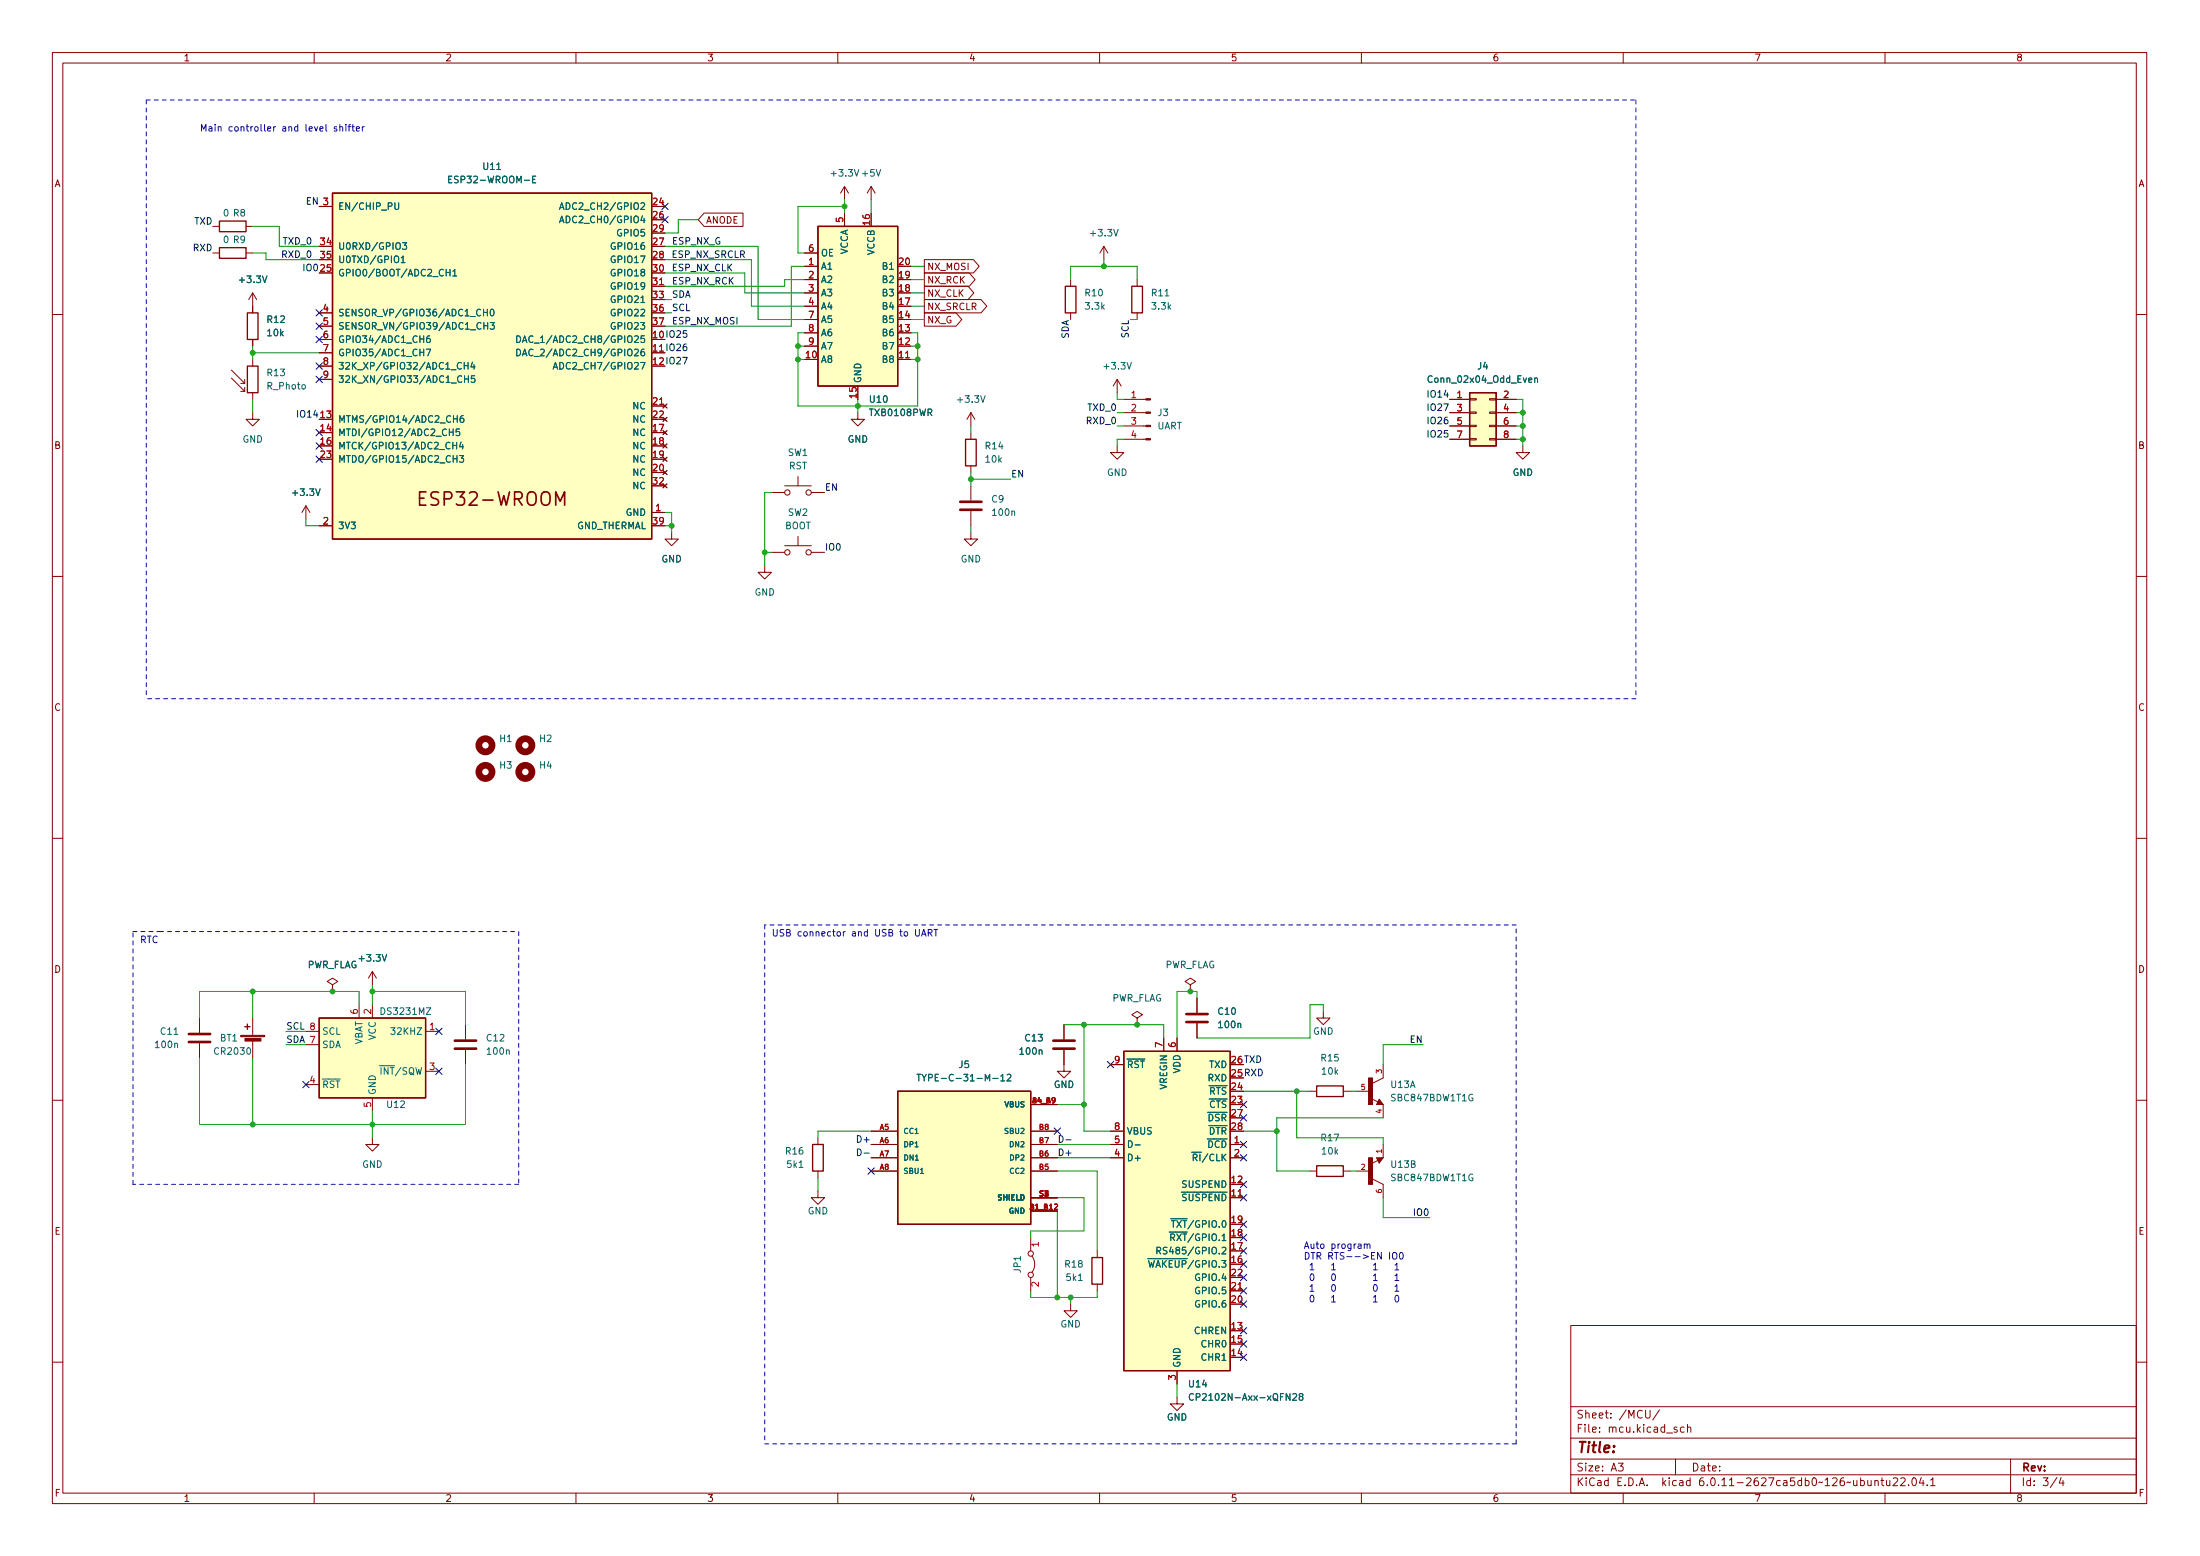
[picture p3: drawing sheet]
<svg xmlns="http://www.w3.org/2000/svg" width="420mm" height="297mm" viewBox="0 0 420 297" stroke-linecap="round" stroke-linejoin="round" font-family="sans-serif">
<g fill="none" stroke="#840000" stroke-width=".19">
<path d="M10 10h400v277h-400zM12 12h396v273h-396zM60 10v2M110 10v2M160 10v2M210 10v2M260 10v2M310 10v2M360 10v2M61 39.4h2.5M124.5 39.4h2.5M161.3 35.6v2.5"/>
<path d="M161.3 35.6l-.8 1.3M161.3 35.6l.8 1.3M166.4 35.6l-.8 1.3M166.4 35.6v2.5M166.4 35.6l.7 1.3M40.6 48.3h1.3M40.6 43.2h1.3M47 48.3h1.3M47 43.2h1.3M48.3 55.9v3.8M48.3 55.9l-.8 1.3M48.3 55.9l.7 1.3"/>
<path d="M61 52.1h2.5M61 47h2.5M61 49.6h2.5M61 59.7h2.5M124.5 52.1h2.5M124.5 41.9h2.5M124.5 47h2.5M124.5 49.6h2.5M124.5 44.5h2.5M124.5 54.6h2.5M124.5 57.2h2.5M124.5 59.7h2.5"/>
<path d="M134.5 40.7h7.4v2.5h-7.4l-1.2-1.3zM153.7 48.3h2.5M153.7 50.8h2.5M153.7 58.5h2.5M153.7 55.9h2.5M153.7 53.4h2.5M161.3 40.7v2.5M166.4 40.7v2.5M171.4 50.8h2.6M171.4 58.5h2.6M171.4 55.9h2.6M171.4 53.4h2.6"/>
<path d="M176.5 57.2h10.9l1.1 1.3-1.1 1.2h-10.9zM176.5 49.6h9.4l1.1 1.2-1.1 1.3h-9.4zM176.5 54.6h8.4l1.1 1.3-1.1 1.3h-8.4zM176.5 52.1h8.6l1.1 1.3-1.1 1.2h-8.6zM176.5 59.7h6.1l1.1 1.3-1.1 1.3h-6.1zM204.5 53.4v1.2M204.5 59.7v1.3M210.8 47l-.7 1.3M210.8 47v2.6M210.8 47l.8 1.3M217.2 53.4v1.2M217.2 59.7v1.3"/>
<path d="M10 60h2M44.2 72.2l2.5 2.5M44.2 70.6l2.5 2.6M46 74.7h.7M46 73.2h.7M46.7 72.4v.8M46.7 74v.7M48.3 78.8v1.2h1.2l-1.2 1.3-1.3-1.3h1.3M48.3 64.8v1.3M48.3 68.6v1.3M48.3 75v1.2M61 62.3h2.5"/>
<path d="M61 64.8h2.5M61 67.3h2.5M61 69.9h2.5M61 72.4h2.5M124.5 77.5h2.5M124.5 62.3h2.5M126.6 77.1l.8 .8M126.6 79.7l.8 .7M127.4 77.1l-.8 .8M127.4 79.7l-.8 .7M153.7 68.6h2.5M153.7 66.1h2.5"/>
<path d="M153.7 63.5h2.5M153.7 61h2.5M163.8 78.8v1.2h1.3l-1.3 1.3-1.2-1.3h1.2M163.8 73.7v2.5M171.4 68.6h2.6M171.4 66.1h2.6M171.4 63.5h2.6M171.4 61h2.6M185.4 78.8l-.7 1.2M185.4 78.8v2.5M185.4 78.8l.8 1.2M213.4 72.4l-.8 1.3"/>
<path d="M213.4 72.4v2.6M213.4 72.4l.7 1.3M214.6 76.2h4.2M214.6 78.8h4.2M276.9 76.2h3.8M276.9 78.8h3.8M280.7 78.6h1.2v.3h-1.2zM280.7 76.1h1.2v.3h-1.2zM284.5 78.6h1.2v.3h-1.2zM284.5 76.1h1.2v.3h-1.2zM285.7 76.2h3.9M285.7 78.8h3.9"/>
<path d="M408 60h2M58.4 96.6l-.7 1.2M58.4 96.6v2.5M58.4 96.6l.8 1.2M61 80h2.5M61 82.6h2.5M61 85.1h2.5M61 87.7h2.5M124.5 97.8h2.5M124.5 80h2.5M124.5 82.6h2.5M124.5 85.1h2.5"/>
<path d="M124.5 87.7h2.5M124.5 90.2h2.5M124.5 92.7h2.5M126.6 82.2l.8 .8M126.6 84.7l.8 .8M126.6 87.3l.8 .7M126.6 89.8l.8 .8M126.6 92.4l.8 .7M127.4 82.2l-.8 .8M127.4 84.7l-.8 .8M127.4 87.3l-.8 .7M127.4 89.8l-.8 .8"/>
<path d="M127.4 92.4l-.8 .7M147.3 94h2.6M149.9 92.7h5M152.4 91v1.7M154.9 94h2.6M185.4 82.6v1.3M185.4 88.9v1.3M185.4 92.7v2.8M185.4 97.6v2.8M213.4 85.1v1.3h1.2l-1.2 1.3-1.3-1.3h1.3M214.6 81.3h4.2M214.6 83.9h4.2"/>
<path d="M276.9 81.3h3.8M276.9 83.9h3.8M280.7 83.7h1.2v.3h-1.2zM280.7 81.2h1.2v.2h-1.2zM284.5 83.7h1.2v.3h-1.2zM284.5 81.2h1.2v.2h-1.2zM285.7 81.3h3.9M285.7 83.9h3.9M290.8 85.1v1.3h1.3l-1.3 1.3-1.2-1.3h1.2M10 110h2M61 100.4h2.5M124.5 100.4h2.5"/>
<path d="M128.3 101.6v1.3h1.2l-1.2 1.3-1.3-1.3h1.3M146 108v1.3h1.3l-1.3 1.2-1.2-1.2h1.2M147.3 105.4h2.6M149.9 104.2h5M152.4 102.4v1.8M154.9 105.4h2.6M185.4 101.6v1.3h1.3l-1.3 1.3-1.3-1.3h1.3M408 110h2M10 160h2M408 160h2M38.1 194.3v2.8M38.1 199.2v2.8"/>
<path d="M48.3 194.3v3.3M48.3 198.7v3.3M58.4 196.9h2.6M58.4 199.4h2.6M63.5 188l1-.6-1-.7-1 .7 1 .6v1.3M63.5 189.3h.1M68.6 191.8v2.5M71.1 185.5v2.5M71.1 191.8v2.5M71.1 185.5l-.7 1.2M71.1 185.5l.8 1.2M81.3 196.9h2.5"/>
<path d="M88.9 195.6v2.8M203.2 195.6v2.8M217.2 194.3l1-.6-1-.6-1 .6 1 .6v1.3M217.2 195.6h.1M222.2 198.2v2.5M224.8 198.2v2.5M227.3 188l1-.6-1-.7-1 .7 1 .6v1.3M227.3 189.3h.1M228.6 190.5v2.8M228.6 195.4v2.8M252.7 193.1v1.2h-1.2l1.2 1.3 1.3-1.3h-1.3M10 210h2"/>
<path d="M58.4 207h2.6M71.1 217.2v1.3h1.3l-1.3 1.2-1.3-1.2h1.3M71.1 209.6v2.5M81.3 204.5h2.5M88.9 200.4v2.8M156.2 217.2v1.3M166.4 218.5h5M166.4 215.9h5M196.8 218.5h5.1M196.8 210.9h5.1M196.8 215.9h5.1M203.2 200.4v4.1h-1.3l1.3 1.3 1.3-1.3h-1.3"/>
<path d="M212.1 218.5h2.5M212.1 215.9h2.5M212.1 203.2h2.5M234.9 208.3h2.6M234.9 218.5h2.6M234.9 210.9h2.6M234.9 213.4h2.6M234.9 215.9h2.6M250.2 208.3h1.3M256.5 208.3h1.3M259.1 208.3h2.5M261.9 209.7l1.3 .7"/>
<path d="M263.4 209.8l.8 1.1h-1.3zM264.2 203.2v2.6l-2.1 1M264.2 210.9v2.5M264.2 218.5v2.5M408 210h2M156.2 227.4v1.2h1.3l-1.3 1.3-1.3-1.3h1.3M156.2 223.6v1.2M166.4 223.6h5M166.4 221h5M196.8 223.6h5.1M196.8 228.6h5.1M196.8 221h5.1"/>
<path d="M196.8 236.3v2.5M196.8 231.2h5.1M197.1 239.8a2.54 2.54 0 0 1 0 3.1M209.5 238.8v1.3M212.1 221h2.5M234.9 228.6h2.6M234.9 226.1h2.6M234.9 238.8h2.6M234.9 236.3h2.6M234.9 233.7h2.6M234.9 221h2.6M250.2 223.6h1.3"/>
<path d="M256.5 223.6h1.3M259.1 223.6h2.5M262.1 225.1l2.1 1v2.5M262.9 221h1.3l-.8 1zM263.2 221.5l-1.3 .6M196.8 243.9v2.5M204.5 249v1.2h1.2l-1.2 1.3-1.3-1.3h1.3M209.5 245.1v1.3M234.9 254h2.6M234.9 259.1h2.6M234.9 256.6h2.6M234.9 241.3h2.6"/>
<path d="M234.9 249h2.6M234.9 246.4h2.6M234.9 243.9h2.6M300 253h108v32h-108zM10 260h2M224.8 266.7v1.3h1.3l-1.3 1.3-1.3-1.3h1.3M224.8 261.7v2.5M300 278.5h108M300 274.5h108M300 268.5h108M305.5 273.3v.1M305.5 272.5v.1"/>
<path d="M307.6 270.6v.1M307.6 269.8v.1M316.9 269.1l-1.3 2M320 278.5v3M322.3 272.6l.2-.2 .4 .1v.9M322.3 271.9v1.5M384 278.5v6.5M408 260h2M60 285v2M110 285v2M160 285v2M210 285v2"/>
<path d="M260 285v2M300 281.5h108M310 285v2M360 285v2M361.6 282.3l.5-.2 .3 .2v.2l-.9 1.1h.9M363 282.3l.6-.2 .2 .2v.2l-.9 1.1h.9M364.5 283.5v.1M365.4 282.2l.1-.1a.8 .8 0 0 1 .5 .8 .8 .8 0 0 1-.5 .7 1 1 0 0 1-.1-1.4zM366.9 282l-.3 1.1h.9M367.3 282.6v1M368.1 283.5v.1M368.7 282.5l.4-.4v1.5"/>
<path d="M368.7 283.6h.9M393.6 282l-.3 1.1h.9M394 282.6v1"/>
<circle cx="150.4" cy="94" r=".51"/>
<circle cx="154.4" cy="94" r=".51"/>
<circle cx="150.4" cy="105.4" r=".51"/>
<circle cx="154.4" cy="105.4" r=".51"/>
<circle cx="196.9" cy="239.3" r=".51"/>
<circle cx="196.9" cy="243.4" r=".51"/>
</g>
<g fill="none" stroke="#840000" stroke-width=".25">
<path d="M63.5 36.9h61v66h-61zM41.9 47.3h5.1v2h-5.1zM41.9 42.2h5.1v2h-5.1zM47.2 59.7h2.1v5.1h-2.1zM156.2 43.2h15.2v30.5h-15.2zM203.5 54.6h2v5.1h-2zM216.2 54.6h2v5.1h-2zM47.2 69.9h2.1v5.1h-2.1zM280.7 75h5v10.1h-5zM184.4 83.9h2v5h-2zM46.7 196h1.1M47.2 195.5v1"/>
<path d="M61 194.3h20.3v15.3h-20.3zM155.2 218.5h2v5.1h-2zM171.4 208.3h25.4v25.4h-25.4zM214.6 200.7h20.3v61h-20.3zM251.5 207.3h5v2h-5zM263.4 210.3l.1 .3h-.4l.3-.5 .5 .6h-.8M251.5 222.5h5v2.1h-5zM263.1 221.1h.8l-.5 .7-.3-.5h.4l-.1 .2M208.5 240.1h2.1v5h-2.1z"/>
</g>
<g fill="#ffffc2" stroke="#ffffc2" stroke-width=".19">
<path d="M61 194.3h20.3v15.3h-20.3z"/>
<path d="M156.2 43.2h15.2v30.5h-15.2z"/>
<path d="M63.5 36.9h61v66h-61z"/>
<path d="M280.7 75h5v10.1h-5z"/>
<path d="M214.6 200.7h20.3v61h-20.3z"/>
<path d="M171.4 208.3h25.4v25.4h-25.4z"/>
</g>
<g fill="none" stroke="#006464" stroke-width=".19">
<path d="M75.4 38.7v1l.3 .3h.2l.2-.3v-1M94.9 32.4h.7M100.1 34.4h1M101.7 34.2h.4M102.3 33.6h-.6v1.3h.6M122.4 38.8l.5-.1 .2 .4-.8 .9h.8M163.2 32.4l.4 1.2 .4-1.2M167.3 32.4l.5 1.2 .4-1.2M50.1 52.7l.5 1.3 .4-1.3M76.6 49.2l.4-.3v1.2M76.6 50.1h.8M76.9 46.3h.8l-.5 .5 .4 .1v.6l-.2 .1-.5-.1"/>
<path d="M85.2 52h.7M85.9 51.4v1.3M86.5 51.8l.3-.4v1.3M86.5 52.7h.7M92.4 59.6h.7M93.1 59v1.3M93.7 59.2l.2-.2a.68 .68 0 0 1 .5 .7 .68 .68 0 0 1-.5 .6l-.3-.5zM122.4 57.8h.7M122.7 41.2l-.3 .9h.8M123 41.7v.8M212.7 43.8l.4 1.3 .4-1.3M222.5 56.5h.7"/>
<path d="M57.7 73.5l.2-.1 .4 .1v.5l-.1 .2-.3 .1-.2-.1zM81.4 66.7h.9l-.6 1.2M82.1 64.1l-.4 .1a.85 .85 0 0 0 0 1.2l.4-.1 .1-.5-.3-.2h-.2l-.2 .2M86.6 80h.7M87.3 79.4v1.2M88.5 79.4h-.4a.86 .86 0 0 0 0 1.2l.4-.1 .1-.4-.2-.3-.4 .1-.1 .2M88.7 69.2v1.3M88.7 69.8h.7M88.7 71.7v1.3M88.7 72.3h.7M89.4 69.2v1.3M89.4 71.7v1.3"/>
<path d="M90.2 69.1l-.3 .9h.8M90.5 69.6v.9M90.7 71.7h-.6l-.1 .6 .2-.1 .4 .1 .1 .2v.4l-.2 .1-.5-.1M92.4 62.2h.7M93.1 61.6v1.2M93.6 61.6h.8l-.4 .5 .3 .1v.5l-.1 .1-.6-.1M121.2 64.2l.5-.1 .2 .4-.8 .9h.8M121.2 66.8l.5-.1 .2 .3-.8 .9h.8M122.3 69.2h.9l-.6 1.3M123 66.7h-.4a.85 .85 0 0 0 0 1.2l.5-.1v-.4l-.2-.3h-.3l-.2 .3M123.1 64.1h-.6l-.1 .6 .2-.1 .4 .1 .1 .1v.5l-.2 .1-.5-.1M177.2 78.7h.6l.2-.2-.1-.3-.7-.1v1.3"/>
<path d="M177.5 78.7l.5 .7M187.3 75.5l.4 1.3 .4-1.3M215.2 69.2l.5 1.3 .4-1.3M291.9 72.6l.7-.1-.1-.3h-.4l-.2 .1 .1 .6h.5M293.1 72.3l.2-.1h.3v.8M293.1 72.2v.8M60.3 93.3l.4 1.3 .4-1.3M85.8 82.5h.7M86.5 85h.7M86.5 81.9v1.3M86.5 87.6h.8M87.2 84.4v1.3"/>
<path d="M87.3 87v1.2M87.8 81.9h-.7v.6l.2-.1h.4l.1 .2v.4l-.2 .2-.5-.2M87.8 87h.7l-.4 .5 .4 .1v.5l-.2 .1-.5-.1M88.1 84.4l-.3 .9h.7M88.4 84.9v.8M193.2 97.7l.2-.1h.3l.1 .8M33.2 197.5h.8M33.4 199.3l.1-.1h.3l.1 .8M73 182.2l.4 1.3 .4-1.3M79.7 196.2h.8l-.8 1.3h.8M81.4 192.4h.9l-.9 1.3h.9M236.4 195.5l.2-.2 .3 .1 .1 .8"/>
<path d="M47.3 200.1l.1-.1a.68 .68 0 0 1 .5 .6 .68 .68 0 0 1-.5 .7l-.3-.5zM61.5 206h3.5M72.5 203.5h2.9M96.7 200.5l.2-.1 .3 .1 .1 .8M189.6 205.9h1M191.1 205.4l.4-.3v1.3M191.1 206.4h.8M192.3 205.2l.5-.1 .3 .3-.8 1h.8M198.5 200.5l.1-.1 .3 .1 .1 .8M215.2 202.2h3.5M216.8 218.6h1M227.6 220h1.9"/>
<path d="M281.2 209a.59 .59 0 0 0-.7 .5 .59 .59 0 0 0 .7 .6l.1-.5h-.2M152.6 222.9h.7M223.6 232.7h3.1M232.9 239.3v.1M233.4 238.2l.5-.1 .2 .4-.8 .9h.8M281.2 224.2a.59 .59 0 0 0-.7 .6 .59 .59 0 0 0 .7 .5l.1-.4h-.2M206 244.5h.7M219.2 240.3h1.4M246.4 266v1.3l-.8-1.3v1.3M246.9 266.2l.5-.2 .2 .4-.8 .9h.8M248.4 266.6l-.3-.3 .1-.1 .2-.2 .3 .1 .1 .4-.6 .1-.1 .2 .1 .4 .2 .1h.3l.1-.2v-.4l-.2-.1"/>
</g>
<g fill="#840000" stroke="#840000" stroke-width=".19">
<path d="M46 197.6h4.5v.3h-4.5z"/>
<path d="M46.8 198.2h3v.5h-3z"/>
<path d="M218.8 83.7h.9v.3h-.9z"/>
<path d="M218.8 81.2h.9v.2h-.9z"/>
<path d="M218.8 78.6h.9v.3h-.9z"/>
<path d="M218.8 76.1h.9v.3h-.9z"/>
<path d="M261.4 205.8h.7v5.1h-.7z"/>
<path d="M261.4 221h.7v5.1h-.7z"/>
</g>
<path d="M183.4 95.8h4.1M183.4 97.3h4.1M36.1 197.4h4M36.1 198.9h4M86.9 198.7h4M201.2 198.7h4M226.6 193.6h4M226.6 195.1h4M86.9 200.2h4M201.2 200.2h4" fill="none" stroke="#840000" stroke-width=".51"/>
<path d="M126 54.3h.7M126 77.2h.7M173 68.3h.7M198.3 237.5h-1.3l.4 .4M236.5 228.3h.7M198.3 244.8v.8l-.9-.8-.4 .2 .2 .5M236.5 246.1h.7" fill="none" stroke="#a90000" stroke-width=".19"/>
<g fill="none" stroke="#840000" stroke-width=".32">
<path d="M80.1 95.1h.9M81.3 93.9h-1.2v2.5h1.2M83.8 94l-1-.1a.62 .62 0 0 0-.5 .6 .62 .62 0 0 0 .5 .6 .93 .93 0 0 1 1 .6 .65 .65 0 0 1-.5 .7l-1-.1M84.8 95.2h1a.69 .69 0 0 0 .5-.6 .69 .69 0 0 0-.5-.7h-1v2.5M87.1 93.9h1.6l-.8 1a.69 .69 0 0 1 .8 .4v.7l-.2 .3-1 .1-.4-.2M89.7 94.1l.3-.2h.7a.69 .69 0 0 1 .3 1.1l-1.4 1.4h1.5M92.2 95.5h2M95.1 93.9l.6 2.5 .5-1.8 .5 1.8 .6-2.5M98.3 95.2h.9a.69 .69 0 0 0 .5-.6 .69 .69 0 0 0-.5-.7h-.9v2.5M98.9 95.2l.8 1.2M101.1 94a.84 .84 0 0 1 .8 0 .84 .84 0 0 1 .5 .7v.9a.85 .85 0 0 1-.9 .9 .85 .85 0 0 1-.8-.9v-.9l.1-.4zM103.7 94a.84 .84 0 0 1 .9 0 .84 .84 0 0 1 .4 .7v.9a.85 .85 0 0 1-.8 .9 .85 .85 0 0 1-.8-.9v-.9l.1-.4z"/>
<path d="M106.1 96.4v-2.5l.9 1.8 .8-1.8v2.5"/>
</g>
<g fill="none" stroke="#840000" stroke-width="1.3">
<circle cx="92.7" cy="147.4" r="1.27"/>
<circle cx="92.7" cy="142.3" r="1.27"/>
<circle cx="100.3" cy="142.3" r="1.27"/>
<circle cx="100.3" cy="147.4" r="1.27"/>
</g>
<path d="M163.8 219.3a.64 .64 0 0 1 .7 .7 .64 .64 0 0 1-.7 .6zM202.3 216.8a.64 .64 0 0 1 .7 .6 .64 .64 0 0 1-.7 .7zM203.6 217.6h.9M165 220.1h1" fill="none" stroke="#0f0f0f" stroke-width=".19"/>
<g fill="none" stroke="#0000c2" stroke-width=".19">
<path d="M51.1 24.6l.6-.1v-.3h-.4l-.2 .2 .1 .6h.5M52.3 24.2v.8M52.6 24.2l-.3 .2M69.6 24.2l-.4 .2M161.1 177.9v.8M161.4 177.9l-.3 .2M261.1 237.7l.2-.2h.3v.8M261.9 239.7h.5M262.5 239.1h-.6v1.3h.6M263.8 239.1v1.3l-.7-1.3v1.3M262.3 241.5l.4-.4v1.3M262.3 243.6l.4-.4v1.3"/>
<path d="M262.3 247.6l.4-.3v1.2M262.3 242.4h.7M262.3 244.5h.7M262.3 248.5h.7M262.5 245.3l.1-.1a.68 .68 0 0 1 .4 .7 .68 .68 0 0 1-.4 .6 .85 .85 0 0 1-.1-1.2zM266.4 241.5l.4-.4v1.3M266.4 243.6l.4-.4v1.3M266.4 245.6l.4-.4v1.3M266.4 242.4h.7M266.4 244.5h.7M266.4 246.5h.7M266.5 247.4l.2-.1a.68 .68 0 0 1 .5 .6 .68 .68 0 0 1-.5 .6l-.3-.4z"/>
</g>
<g fill="none" stroke="#0000c2" stroke-width=".19" stroke-dasharray=".8 .8">
<path d="M27.9 19.1v114.3M27.9 19.1h284.5M312.4 19.1v114.3M312.4 133.4h-284.5M25.4 177.8h5.1M30.5 177.8h68.6M99.1 177.8v48.3M146 176.6v99M289.6 176.6h-143.6M25.4 226.1v-48.3M99.1 226.1h-73.7M146 275.6h78.8"/>
<path d="M224.8 275.6h64.8M289.6 275.6v-99"/>
</g>
<g fill="none" stroke="#009600" stroke-width=".19">
<path d="M161.3 39.4h-8.9v8.9h1.3M161.3 38.1v2.6M166.4 38.1v2.6M48.3 48.3h2.5v1.3h10.2M48.3 43.2h5v3.8h7.7M127 49.6h16.5v8.9h10.2M127 52.1h15.2v3.8h11.5M127 47h17.8v14h8.9M127 59.7h1.3M127 57.2h1.3M133.3 41.9h-3.8v2.6h-2.5M153.7 53.4h-3.8v1.2h-22.9"/>
<path d="M153.7 50.8h-2.6v11.5h-24.1M174 58.5h2.5M174 53.4h2.5M174 55.9h2.5M174 50.8h2.5M204.5 53.4v-2.6h12.7v2.6M210.8 49.6v1.2M48.3 66.1v2.5M48.3 76.2v2.6M48.3 67.3h12.7M152.4 68.6h1.3M152.4 66.1h1.3"/>
<path d="M153.7 63.5h-1.3v14h22.9v-14h-1.3M163.8 76.2v2.6M174 68.6h1.3M174 66.1h1.3M174 61h2.5M213.4 78.8h1.2M213.4 75v1.2h1.2M215.9 61h1.3M289.6 78.8h1.2M289.6 76.2h1.2v8.9M58.4 99.1v1.3h2.6M127 97.8h1.3v3.8"/>
<path d="M147.3 94h-1.3v14M185.4 81.3v1.3M185.4 90.2v2.5M185.4 91.5h7.6M213.4 81.3h1.2M214.6 83.9h-1.2v1.2M289.6 81.3h1.2M289.6 83.9h1.2M127 100.4h1.3M146 105.4h1.3M185.4 100.4v1.2M48.3 189.3v5"/>
<path d="M54.6 199.4h3.8M54.6 196.9h3.8M68.6 191.8v-2.5h-30.5v5M71.1 189.3h17.8v6.3M71.1 188v3.8M203.2 195.6h19v2.6M207 195.6v20.3h5.1M228.6 190.5v-1.2h-3.8v8.9M252.7 193.1v-1.3h-2.5v6.4h-21.6M271.8 199.4h-7.6v3.8M38.1 202v12.7h50.8v-11.5M48.3 202v12.7"/>
<path d="M71.1 212.1v5.1M166.4 215.9h-10.2v1.3M201.9 218.5h10.2M201.9 210.9h5.1M237.5 208.3h12.7M237.5 215.9h6.3M247.6 208.3v8.9h16.6v1.3M257.8 208.3h1.3M264.2 213.4h-20.4v10.2h6.4M156.2 224.8v2.6M201.9 228.6h5.1v6.4h-10.2v1.3M201.9 231.2v16.5"/>
<path d="M201.9 223.6h7.6v15.2M201.9 221h10.2M257.8 223.6h1.3M264.2 228.6v3.8h8.8M196.8 246.4v1.3h12.7v-1.3M204.5 247.7v1.3M224.8 264.2v2.5"/>
</g>
<g fill="none" stroke="#000084" stroke-width=".19">
<path d="M126.4 38.8l1.2 1.2M127.6 38.8l-1.2 1.2M60.4 59.1l1.2 1.2M61.6 59.1l-1.2 1.2M126.4 41.3l1.2 1.3M127.6 41.3l-1.2 1.3M60.4 61.7l1.2 1.2M60.4 69.3l1.2 1.2M60.4 64.2l1.2 1.2M60.4 71.8l1.2 1.2M61.6 61.7l-1.2 1.2M61.6 69.3l-1.2 1.2"/>
<path d="M61.6 64.2l-1.2 1.2M61.6 71.8l-1.2 1.2M60.4 82l1.2 1.2M60.4 87.1l1.2 1.2M60.4 84.5l1.2 1.2M61.6 82l-1.2 1.2M61.6 87.1l-1.2 1.2M61.6 84.5l-1.2 1.2M83.2 196.3l1.2 1.2M84.4 196.3l-1.2 1.2M57.8 206.4l1.2 1.3M59 206.4l-1.2 1.3"/>
<path d="M83.2 203.9l1.2 1.2M84.4 203.9l-1.2 1.2M201.3 215.3l1.2 1.2M202.5 215.3l-1.2 1.2M211.5 202.6l1.2 1.2M212.7 202.6l-1.2 1.2M236.9 217.9l1.2 1.2M236.9 212.8l1.2 1.2M236.9 210.2l1.2 1.3M238.1 217.9l-1.2 1.2M238.1 212.8l-1.2 1.2M238.1 210.2l-1.2 1.3"/>
<path d="M165.8 222.9l1.2 1.3M167 222.9l-1.2 1.3M236.9 220.4l1.2 1.2M236.9 238.2l1.2 1.2M236.9 233.1l1.2 1.2M236.9 225.5l1.2 1.2M236.9 228l1.2 1.2M236.9 235.6l1.2 1.3M238.1 220.4l-1.2 1.2M238.1 238.2l-1.2 1.2M238.1 233.1l-1.2 1.2M238.1 225.5l-1.2 1.2"/>
<path d="M238.1 228l-1.2 1.2M238.1 235.6l-1.2 1.3M236.9 245.8l1.2 1.2M236.9 258.5l1.2 1.2M236.9 253.4l1.2 1.2M236.9 248.3l1.2 1.3M236.9 256l1.2 1.2M236.9 240.7l1.2 1.2M236.9 243.3l1.2 1.2M238.1 245.8l-1.2 1.2M238.1 258.5l-1.2 1.2M238.1 253.4l-1.2 1.2"/>
<path d="M238.1 248.3l-1.2 1.3M238.1 256l-1.2 1.2M238.1 240.7l-1.2 1.2M238.1 243.3l-1.2 1.2"/>
</g>
<g fill="#009600" stroke="#009600" stroke-width=".19">
<circle cx="210.8" cy="50.8" r=".46"/>
<circle cx="163.8" cy="77.5" r=".46"/>
<circle cx="175.3" cy="66.1" r=".46"/>
<circle cx="185.4" cy="91.5" r=".46"/>
<circle cx="175.3" cy="68.6" r=".46"/>
<circle cx="152.4" cy="66.1" r=".46"/>
<circle cx="48.3" cy="189.3" r=".46"/>
<circle cx="63.5" cy="189.3" r=".46"/>
<circle cx="71.1" cy="189.3" r=".46"/>
<circle cx="128.3" cy="100.4" r=".46"/>
<circle cx="146" cy="105.4" r=".46"/>
<circle cx="152.4" cy="68.6" r=".46"/>
<circle cx="48.3" cy="67.3" r=".46"/>
<circle cx="161.3" cy="39.4" r=".46"/>
<circle cx="71.1" cy="214.7" r=".46"/>
<circle cx="48.3" cy="214.7" r=".46"/>
<circle cx="243.8" cy="215.9" r=".46"/>
<circle cx="207" cy="210.9" r=".46"/>
<circle cx="247.6" cy="208.3" r=".46"/>
<circle cx="207" cy="195.6" r=".46"/>
<circle cx="217.2" cy="195.6" r=".46"/>
<circle cx="201.9" cy="247.7" r=".46"/>
<circle cx="290.8" cy="81.3" r=".46"/>
<circle cx="290.8" cy="83.9" r=".46"/>
<circle cx="290.8" cy="78.8" r=".46"/>
<circle cx="204.5" cy="247.7" r=".46"/>
<circle cx="227.3" cy="189.3" r=".46"/>
</g>
<text font-size="2.8" fill="#840000" x="301" y="277.9">Title:</text>
<g font-size="2.1" fill="#840000">
<text x="301" y="273.9">File:</text>
<text x="301" y="271.2">Sheet:</text>
<text x="307.4" y="273.9">mcu.kicad_sch</text>
<text x="309.2" y="271.2">/MCU/</text>
<text x="301" y="281.3">Size:</text>
<text x="307.6" y="281.3">A3</text>
<text x="323" y="281.3">Date:</text>
<text x="386" y="281.3">Rev:</text>
<text x="301" y="284.1">KiCad</text>
<text x="308.7" y="284.1">E.D.A.</text>
<text x="317.6" y="284.1">kicad</text>
<text x="324.8" y="284.1">6.0.11-2627ca5db0~126~ubuntu22.04.1</text>
<text x="386" y="284.1">Id:</text>
<text x="390.1" y="284.1">3/4</text>
</g>
<g font-size="1.8" fill="#840000">
<text x="35" y="12.1">1</text>
<text x="85" y="12.1">2</text>
<text x="135" y="12.1">3</text>
<text x="185" y="12.1">4</text>
<text x="235" y="12.1">5</text>
<text x="285" y="12.1">6</text>
<text x="335" y="12.1">7</text>
<text x="385" y="12.1">8</text>
<text x="10.4" y="36.1">A</text>
<text x="408.4" y="36.1">A</text>
<text x="134.8" y="43.1">ANODE</text>
<text x="177" y="51.9">NX_MOSI</text>
<text x="177" y="59.6">NX_SRCLR</text>
<text x="177" y="57">NX_CLK</text>
<text x="177" y="54.5">NX_RCK</text>
<text x="124.4" y="64.6">10 IO25</text>
<text x="177" y="62.1">NX_G</text>
<text x="124.4" y="69.6">12 IO27</text>
<text x="10.3" y="86.1">B</text>
<text x="408.3" y="86.1">B</text>
<text x="10.3" y="136.1">C</text>
<text x="408.3" y="136.1">C</text>
<text x="10.3" y="186.1">D</text>
<text x="408.3" y="186.1">D</text>
<text x="234.9" y="203">26 TXD</text>
<text x="234.9" y="205.5">25 RXD</text>
<text x="10.3" y="236.1">E</text>
<text x="408.3" y="236.1">E</text>
<text x="10.4" y="286.1">F</text>
<text x="35" y="287.1">1</text>
<text x="85" y="287.1">2</text>
<text x="135" y="287.1">3</text>
<text x="185" y="287.1">4</text>
<text x="235" y="287.1">5</text>
<text x="285" y="287.1">6</text>
<text x="335" y="287.1">7</text>
<text x="385" y="287.1">8</text>
<text x="408.4" y="286.1">F</text>
</g>
<g font-size="1.8" fill="#0000c2">
<text x="38.1" y="25.1">Main</text>
<text x="43.6" y="25.1">controller</text>
<text x="53.9" y="25.1">and</text>
<text x="58.5" y="25.1">level</text>
<text x="64.1" y="25.1">shifter</text>
<text x="147.3" y="178.8">USB</text>
<text x="152.2" y="178.8">connector</text>
<text x="162.7" y="178.8">and</text>
<text x="167.3" y="178.8">USB</text>
<text x="172.2" y="178.8">to</text>
<text x="175.2" y="178.8">UART</text>
<text x="26.7" y="180">RTC</text>
<text x="248.9" y="238.4">Auto</text>
<text x="254.2" y="238.4">program</text>
<text x="248.9" y="240.4">DTR RTS--&gt;EN</text>
<text x="250" y="242.5">1</text>
<text x="250" y="244.5">0</text>
<text x="254.6" y="242.5">1</text>
<text x="254.6" y="244.5">0</text>
<text x="265.3" y="240.4">IO0</text>
<text x="250" y="246.6">1</text>
<text x="250" y="248.6">0</text>
<text x="254.6" y="246.6">0</text>
<text x="254.6" y="248.6">1</text>
</g>
<g font-size="1.8" fill="#006464">
<text x="85.3" y="35.3">ESP32-WROOM-E</text>
<text x="92" y="32.8">U11</text>
<text x="158.4" y="34.1">+3.3V</text>
<text x="164.4" y="34.1">+5V</text>
<text x="42.5" y="41.7">0 R8</text>
<text x="64.5" y="40.4">EN/CHIP_PU</text>
<text x="106.7" y="40.4">ADC2_CH2/GPIO2</text>
<text x="42.5" y="46.8">0 R9</text>
<text x="106.7" y="43">ADC2_CH0/GPIO4</text>
<text x="117.6" y="45.5">GPIO5</text>
<text x="207.9" y="45.5">+3.3V</text>
<text x="64.5" y="53.1">GPIO0/BOOT/ADC2_CH1</text>
<text x="64.5" y="48">U0RXD/GPIO3</text>
<text x="64.5" y="50.6">U0TXD/GPIO1</text>
<text x="116.4" y="48">GPIO16</text>
<text x="116.4" y="50.6">GPIO17</text>
<text x="116.4" y="53.1">GPIO18</text>
<text x="156.7" y="51.9">A1</text>
<text x="156.7" y="49.3">OE</text>
<text x="162.3" y="48.6" transform="rotate(-90 162.3 48.6)">VCCA</text>
<text x="167.4" y="48.8" transform="rotate(-90 167.4 48.8)">VCCB</text>
<text x="168.3" y="51.9">B1</text>
<text x="45.3" y="54.4">+3.3V</text>
<text x="116.4" y="55.7">GPIO19</text>
<text x="116.4" y="58.2">GPIO21</text>
<text x="156.7" y="54.4">A2</text>
<text x="156.7" y="56.9">A3</text>
<text x="156.7" y="59.5">A4</text>
<text x="168.3" y="59.5">B4</text>
<text x="168.3" y="56.9">B3</text>
<text x="168.3" y="54.4">B2</text>
<text x="207" y="56.9">R10</text>
<text x="207" y="59.5">3.3k</text>
<text x="219.7" y="56.9">R11</text>
<text x="219.7" y="59.5">3.3k</text>
<text x="50.8" y="62">R12</text>
<text x="50.8" y="64.6">10k</text>
<text x="64.5" y="60.7">SENSOR_VP/GPIO36/ADC1_CH0</text>
<text x="64.5" y="63.3">SENSOR_VN/GPIO39/ADC1_CH3</text>
<text x="64.5" y="65.8">GPIO34/ADC1_CH6</text>
<text x="98.3" y="65.8">DAC_1/ADC2_CH8/GPIO25</text>
<text x="116.4" y="60.7">GPIO22</text>
<text x="116.4" y="63.3">GPIO23</text>
<text x="156.7" y="62">A5</text>
<text x="156.7" y="64.6">A6</text>
<text x="168.3" y="64.6">B6</text>
<text x="168.3" y="62">B5</text>
<text x="64.5" y="68.4">GPIO35/ADC1_CH7</text>
<text x="64.5" y="70.9">32K_XP/GPIO32/ADC1_CH4</text>
<text x="98.3" y="68.4">DAC_2/ADC2_CH9/GPIO26</text>
<text x="105.5" y="70.9">ADC2_CH7/GPIO27</text>
<text x="156.7" y="69.6">A8</text>
<text x="156.7" y="67.1">A7</text>
<text x="168.3" y="69.6">B8</text>
<text x="168.3" y="67.1">B7</text>
<text x="210.4" y="70.9">+3.3V</text>
<text x="282" y="70.9">J4</text>
<text x="50.8" y="72.2">R13</text>
<text x="50.8" y="74.7">R_Photo</text>
<text x="64.5" y="73.4">32K_XN/GPIO33/ADC1_CH5</text>
<text x="164.9" y="73.2" transform="rotate(-90 164.9 73.2)">GND</text>
<text x="165.9" y="77.3">U10</text>
<text x="182.5" y="77.3">+3.3V</text>
<text x="272.4" y="73.4">Conn_02x04_Odd_Even</text>
<text x="64.5" y="81.1">MTMS/GPIO14/ADC2_CH6</text>
<text x="64.5" y="83.6">MTDI/GPIO12/ADC2_CH5</text>
<text x="120.7" y="83.6">NC</text>
<text x="120.7" y="78.5">NC</text>
<text x="120.7" y="81.1">NC</text>
<text x="165.9" y="79.8">TXB0108PWR</text>
<text x="221" y="79.8">J3</text>
<text x="221" y="82.3">UART</text>
<text x="46.2" y="84.9">GND</text>
<text x="64.5" y="86.1">MTCK/GPIO13/ADC2_CH4</text>
<text x="64.5" y="88.7">MTDO/GPIO15/ADC2_CH3</text>
<text x="120.7" y="86.1">NC</text>
<text x="120.7" y="88.7">NC</text>
<text x="150.4" y="87.4">SW1</text>
<text x="150.6" y="90">RST</text>
<text x="161.8" y="84.9">GND</text>
<text x="188" y="86.1">R14</text>
<text x="188" y="88.7">10k</text>
<text x="55.5" y="95">+3.3V</text>
<text x="120.7" y="91.2">NC</text>
<text x="120.7" y="93.8">NC</text>
<text x="211.3" y="91.2">GND</text>
<text x="288.8" y="91.2">GND</text>
<text x="64.5" y="101.4">3V3</text>
<text x="110.2" y="101.4">GND_THERMAL</text>
<text x="119.4" y="98.8">GND</text>
<text x="149.9" y="101.4">BOOT</text>
<text x="150.4" y="98.8">SW2</text>
<text x="189.2" y="96.3">C9</text>
<text x="189.2" y="98.8">100n</text>
<text x="126.3" y="107.7">GND</text>
<text x="183.4" y="107.7">GND</text>
<text x="144" y="114.1">GND</text>
<text x="95.3" y="142">H1</text>
<text x="102.9" y="142">H2</text>
<text x="95.3" y="147.1">H3</text>
<text x="102.9" y="147.1">H4</text>
<text x="58.7" y="185.2">PWR_FLAG</text>
<text x="68.2" y="183.9">+3.3V</text>
<text x="222.5" y="185.2">PWR_FLAG</text>
<text x="212.4" y="191.6">PWR_FLAG</text>
<text x="30.4" y="197.9">C11</text>
<text x="61.5" y="197.9">SCL</text>
<text x="72.4" y="194.1">DS3231MZ</text>
<text x="74.4" y="197.9">32KHZ</text>
<text x="232.4" y="194.1">C10</text>
<text x="232.4" y="196.6">100n</text>
<text x="250.7" y="197.9">GND</text>
<text x="29.4" y="200.4">100n</text>
<text x="40.6" y="201.7">CR2030</text>
<text x="41.9" y="199.2">BT1</text>
<text x="61.5" y="200.4">SDA</text>
<text x="69.6" y="199.4" transform="rotate(-90 69.6 199.4)">VBAT</text>
<text x="72.1" y="198.6" transform="rotate(-90 72.1 198.6)">VCC</text>
<text x="92.7" y="199.2">C12</text>
<text x="92.7" y="201.7">100n</text>
<text x="194.5" y="201.7">100n</text>
<text x="195.5" y="199.2">C13</text>
<text x="252.1" y="203">R15</text>
<text x="61.5" y="208.1">~{RST}</text>
<text x="72.1" y="209.1" transform="rotate(-90 72.1 209.1)">GND</text>
<text x="72.4" y="205.5">~{INT}/SQW</text>
<text x="174.9" y="206.8">TYPE-C-31-M-12</text>
<text x="183" y="204.3">J5</text>
<text x="201.2" y="208.1">GND</text>
<text x="215.1" y="204.3">~{RST}</text>
<text x="223.3" y="208.1" transform="rotate(-90 223.3 208.1)">VREGIN</text>
<text x="225.8" y="205" transform="rotate(-90 225.8 205)">VDD</text>
<text x="230.5" y="206.8">RXD</text>
<text x="230.8" y="209.3">~{RTS}</text>
<text x="230.8" y="204.3">TXD</text>
<text x="252.2" y="205.5">10k</text>
<text x="265.4" y="208.1">U13A</text>
<text x="73.7" y="211.9">U12</text>
<text x="230.5" y="214.4">~{DSR}</text>
<text x="230.8" y="211.9">~{CTS}</text>
<text x="265.4" y="210.6">SBC847BDW1T1G</text>
<text x="149.8" y="220.8">R16</text>
<text x="215.1" y="219.5">D-</text>
<text x="215.1" y="217">VBUS</text>
<text x="230.5" y="219.5">~{DCD}</text>
<text x="230.8" y="217">~{DTR}</text>
<text x="252.1" y="218.2">R17</text>
<text x="252.2" y="220.8">10k</text>
<text x="69.1" y="223.3">GND</text>
<text x="150.1" y="223.3">5k1</text>
<text x="215.1" y="222">D+</text>
<text x="225.5" y="227.1">SUSPEND</text>
<text x="227.5" y="222">~{RI}/CLK</text>
<text x="265.4" y="223.3">U13B</text>
<text x="265.4" y="225.8">SBC847BDW1T1G</text>
<text x="154.2" y="232.2">GND</text>
<text x="225.5" y="229.7">~{SUSPEND}</text>
<text x="220.6" y="239.8">RS485/GPIO.2</text>
<text x="223.2" y="237.3">~{RXT}/GPIO.1</text>
<text x="223.5" y="234.7">~{TXT}/GPIO.0</text>
<text x="195.3" y="243.1" transform="rotate(-90 195.3 243.1)">JP1</text>
<text x="203.2" y="242.4">R18</text>
<text x="203.4" y="244.9">5k1</text>
<text x="219.1" y="242.4">~{WAKEUP}/GPIO.3</text>
<text x="228" y="244.9">GPIO.4</text>
<text x="228" y="250">GPIO.6</text>
<text x="228" y="247.4">GPIO.5</text>
<text x="202.5" y="253.8">GND</text>
<text x="227.9" y="255.1">CHREN</text>
<text x="229.2" y="257.6">CHR0</text>
<text x="225.8" y="261.1" transform="rotate(-90 225.8 261.1)">GND</text>
<text x="229.2" y="260.1">CHR1</text>
<text x="226.8" y="265.2">U14</text>
<text x="226.8" y="267.8">CP2102N-Axx-xQFN28</text>
<text x="222.8" y="271.6">GND</text>
</g>
<g font-size="1.8" fill="#0f0f0f">
<text x="58.3" y="39.1">EN 3</text>
<text x="36.7" y="47.9">RXD</text>
<text x="37" y="42.9">TXD</text>
<text x="53.9" y="46.7">TXD_0</text>
<text x="128.3" y="46.7">ESP_NX_G</text>
<text x="53.6" y="49.2">RXD_0</text>
<text x="57.7" y="51.8">IO0</text>
<text x="128.2" y="49.2">ESP_NX_SRCLR</text>
<text x="128.2" y="51.8">ESP_NX_CLK</text>
<text x="128.3" y="59.4">SCL</text>
<text x="128.3" y="54.3">ESP_NX_RCK</text>
<text x="128.3" y="56.8">SDA</text>
<text x="128.3" y="61.9">ESP_NX_MOSI</text>
<text x="204.1" y="64.7" transform="rotate(-90 204.1 64.7)">SDA</text>
<text x="215.6" y="64.7" transform="rotate(-90 215.6 64.7)">SCL</text>
<text x="272.4" y="75.9">IO14</text>
<text x="56.5" y="79.7">IO14</text>
<text x="207.3" y="81">RXD_0</text>
<text x="207.6" y="78.4">TXD_0</text>
<text x="272.4" y="81">IO26</text>
<text x="272.4" y="78.4">IO27</text>
<text x="272.4" y="83.5">IO25</text>
<text x="157.5" y="93.7">EN</text>
<text x="193" y="91.1">EN</text>
<text x="157.5" y="105.1">IO0</text>
<text x="54.6" y="196.5">SCL 8</text>
<text x="54.6" y="199.1">SDA 7</text>
<text x="269.1" y="199.1">EN</text>
<text x="163.4" y="218.1">D+</text>
<text x="201.9" y="220.7">D+</text>
<text x="269.8" y="232.1">IO0</text>
</g>
<g font-size="1.8" fill="#a90000">
<text x="61.5" y="39.2">3</text>
<text x="124.4" y="39.2">24</text>
<text x="124.4" y="41.7">26</text>
<text x="60.9" y="46.8">34</text>
<text x="124.4" y="46.8">27</text>
<text x="124.4" y="44.2">29</text>
<text x="161" y="42.6" transform="rotate(-90 161 42.6)">5</text>
<text x="166.1" y="43.2" transform="rotate(-90 166.1 43.2)">16</text>
<text x="60.9" y="51.9">25</text>
<text x="60.9" y="49.3">35</text>
<text x="124.4" y="49.3">28</text>
<text x="124.4" y="51.9">30</text>
<text x="154.3" y="50.6">1</text>
<text x="154.3" y="53.1">2</text>
<text x="154.3" y="48">6</text>
<text x="171.4" y="53.1">19</text>
<text x="171.4" y="50.6">20</text>
<text x="61.5" y="59.5">4</text>
<text x="124.4" y="54.4">31</text>
<text x="124.4" y="56.9">33</text>
<text x="124.4" y="59.5">36</text>
<text x="154.3" y="55.7">3</text>
<text x="154.3" y="58.2">4</text>
<text x="171.4" y="58.2">17</text>
<text x="171.4" y="55.7">18</text>
<text x="61.5" y="62">5</text>
<text x="61.5" y="64.6">6</text>
<text x="124.4" y="62">37</text>
<text x="124.4" y="64.6">10</text>
<text x="154.3" y="60.7">7</text>
<text x="154.3" y="63.3">8</text>
<text x="154.3" y="65.8">9</text>
<text x="171.4" y="65.8">12</text>
<text x="171.4" y="63.3">13</text>
<text x="171.4" y="60.7">14</text>
<text x="61.5" y="67.1">7</text>
<text x="61.5" y="69.6">8</text>
<text x="124.4" y="67.1">11 IO26</text>
<text x="124.4" y="67.1">11</text>
<text x="124.4" y="69.6">12</text>
<text x="153.7" y="68.4">10</text>
<text x="171.4" y="68.4">11</text>
<text x="61.5" y="72.2">9</text>
<text x="124.4" y="77.3">21</text>
<text x="163.6" y="76.3" transform="rotate(-90 163.6 76.3)">15</text>
<text x="215.9" y="76">1</text>
<text x="278.1" y="76">1</text>
<text x="287" y="76">2</text>
<text x="60.9" y="79.8">13</text>
<text x="60.9" y="82.3">14</text>
<text x="124.4" y="82.3">17</text>
<text x="124.4" y="79.8">22</text>
<text x="215.9" y="78.5">2</text>
<text x="215.9" y="81.1">3</text>
<text x="215.9" y="83.6">4</text>
<text x="278.1" y="78.5">3</text>
<text x="278.1" y="81.1">5</text>
<text x="278.1" y="83.6">7</text>
<text x="287" y="78.5">4</text>
<text x="287" y="81.1">6</text>
<text x="287" y="83.6">8</text>
<text x="60.9" y="84.9">16</text>
<text x="60.9" y="87.4">23</text>
<text x="124.4" y="84.9">18</text>
<text x="124.4" y="87.4">19</text>
<text x="124.4" y="90">20</text>
<text x="124.4" y="92.5">32</text>
<text x="61.5" y="100.1">2</text>
<text x="124.4" y="100.1">39</text>
<text x="125" y="97.6">1</text>
<text x="68.3" y="193.8" transform="rotate(-90 68.3 193.8)">6</text>
<text x="70.9" y="193.8" transform="rotate(-90 70.9 193.8)">2</text>
<text x="81.9" y="196.6">1</text>
<text x="212.7" y="203">9</text>
<text x="222" y="200.1" transform="rotate(-90 222 200.1)">7</text>
<text x="224.5" y="200.1" transform="rotate(-90 224.5 200.1)">6</text>
<text x="234.9" y="203">26</text>
<text x="59" y="206.8">4</text>
<text x="81.9" y="204.3">3</text>
<text x="234.9" y="208.1">24</text>
<text x="234.9" y="205.5">25</text>
<text x="70.9" y="211.5" transform="rotate(-90 70.9 211.5)">5</text>
<text x="212.7" y="215.7">8</text>
<text x="234.9" y="210.6">23</text>
<text x="234.9" y="213.1">27</text>
<text x="234.9" y="215.7">28</text>
<text x="212.7" y="220.8">4</text>
<text x="212.7" y="218.2">5</text>
<text x="235.5" y="218.2">1</text>
<text x="235.5" y="220.8">2</text>
<text x="234.9" y="225.8">12</text>
<text x="234.9" y="228.4">11</text>
<text x="234.9" y="233.5">19</text>
<text x="199.1" y="238.2" transform="rotate(-90 199.1 238.2)">1</text>
<text x="234.9" y="238.5">17</text>
<text x="234.9" y="236">18</text>
<text x="234.9" y="241.1">16</text>
<text x="234.9" y="243.6">22</text>
<text x="234.9" y="248.7">20</text>
<text x="234.9" y="246.2">21</text>
<text x="234.9" y="253.8">13</text>
<text x="234.9" y="256.3">15</text>
<text x="224.5" y="263.6" transform="rotate(-90 224.5 263.6)">3</text>
<text x="234.9" y="258.9">14</text>
</g>
<g font-size="1.4" fill="#a90000">
<text x="259.8" y="208.1">5</text>
<text x="263.9" y="205.1" transform="rotate(-90 263.9 205.1)">3</text>
<text x="167.9" y="215.7">A5</text>
<text x="197" y="210.6">B4_A9</text>
<text x="198.3" y="215.7">B8</text>
<text x="263.9" y="212.7" transform="rotate(-90 263.9 212.7)">4</text>
<text x="167.9" y="218.2">A6</text>
<text x="167.9" y="220.8">A7</text>
<text x="198.3" y="220.8">B6</text>
<text x="198.3" y="218.2">B7</text>
<text x="263.9" y="220.3" transform="rotate(-90 263.9 220.3)">1</text>
<text x="167.9" y="223.3">A8</text>
<text x="198.3" y="223.3">B5</text>
<text x="259.8" y="223.3">2</text>
<text x="263.9" y="227.9" transform="rotate(-90 263.9 227.9)">6</text>
<text x="196.5" y="230.9">B1_A12</text>
<text x="198.3" y="228.4">S1</text>
<text x="199.3" y="228.4">2</text>
</g>
<g font-size="1.4" fill="#006464">
<text x="191.8" y="211.7">VBUS</text>
<text x="172.5" y="216.8">CC1</text>
<text x="172.5" y="219.3">DP1</text>
<text x="172.5" y="221.8">DN1</text>
<text x="191.7" y="216.8">SBU2</text>
<text x="192.6" y="219.3">DN2</text>
<text x="192.7" y="221.8">DP2</text>
<text x="172.5" y="224.4">SBU1</text>
<text x="192.7" y="224.4">CC2</text>
<text x="190.4" y="229.5">SHIELD</text>
<text x="192.6" y="232">GND</text>
</g>
</svg>
